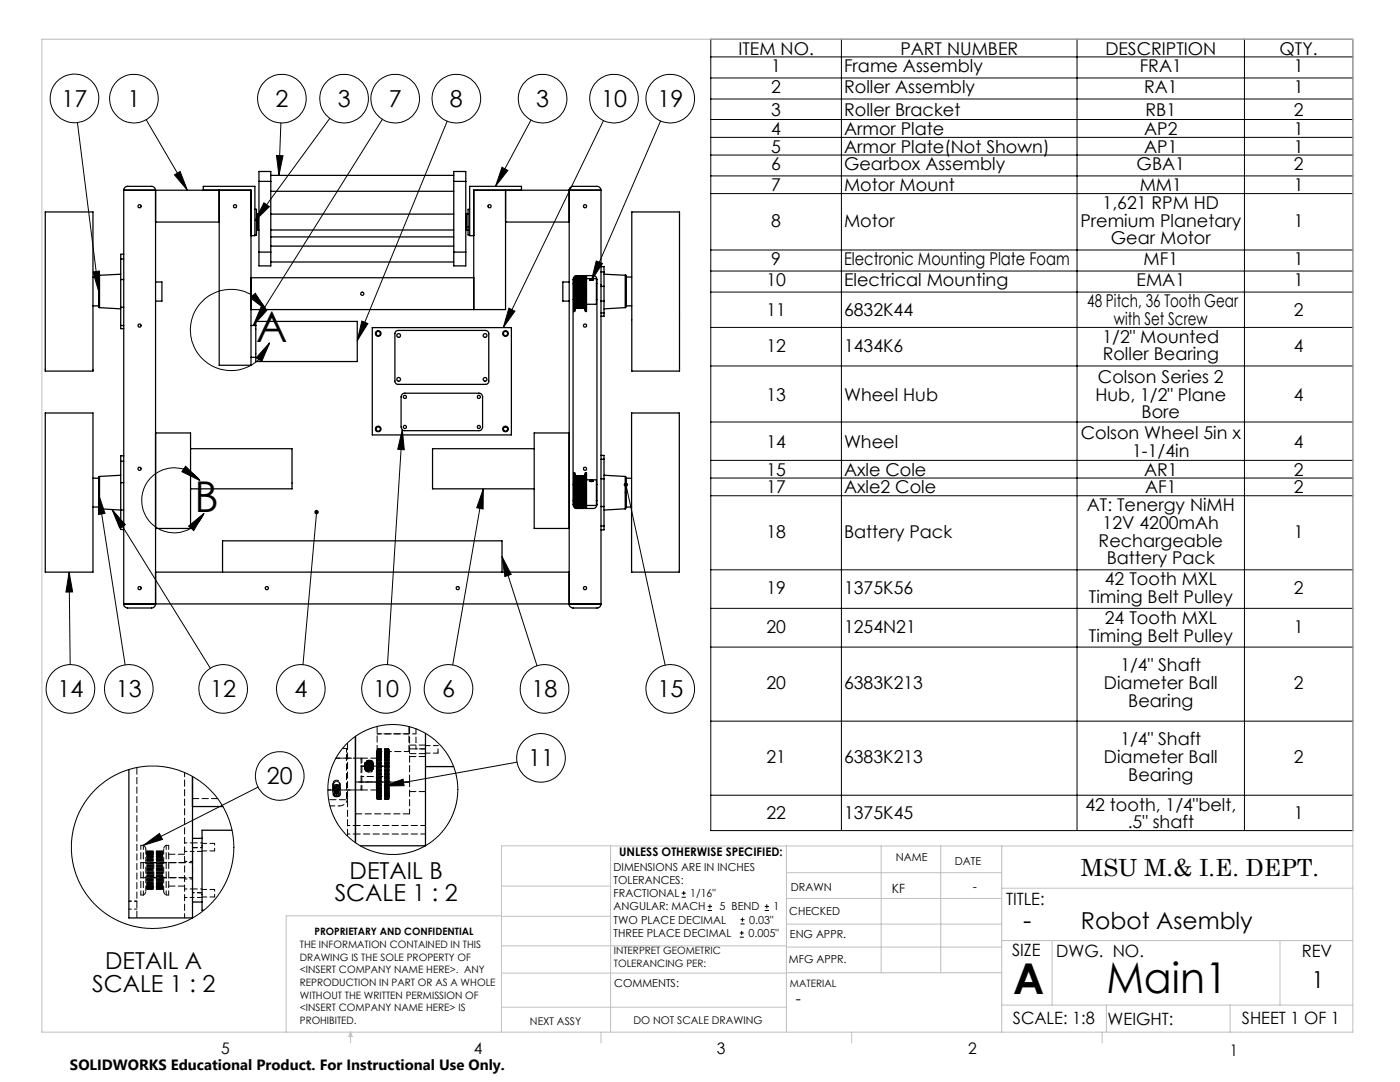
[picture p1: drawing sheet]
<svg xmlns="http://www.w3.org/2000/svg" width="279mm" height="216mm" viewBox="0 0 279 216" stroke-linecap="round" stroke-linejoin="round" font-family="sans-serif">
<g fill="none" stroke="#000" stroke-width=".2">
<path d="M141.9 7.8h128.1v157.9h-128.1zM141.9 15.6h128.1M141.9 19.8h128.1M141.9 11.4h128.1M167.9 7.8v157.9M214.9 7.8v157.9M248.4 7.8v157.9M15.5 24.4l4.2 33.7M29.2 23.9l8.2 14.1M34.8 34.9l1.1-.7 1.5 3.8zM55.2 31l1.3 .1-.8 3.9zM56.1 24.5l-.4 10.5"/>
<path d="M65.8 23.6l-14.9 20.5M76.3 23.8l-25.7 41.1M89.3 24.2l-18 43.8M100.2 33.4l1.2 .6-2.5 3.2zM106 24l-7.1 13.2M120.4 24.1l-20 41.3M131.8 24.1l-13.8 31.9M141.9 23.8h128.1M141.9 27.4h128.1M141.9 30.9h128.1M141.9 35.1h128.1M141.9 38.6h128.1"/>
<path d="M18.6 54.3l1.3-.2-.2 4zM50 59.4l.9-.9 2.3 3.4zM52.7 40.5l1.1 .7-2.9 2.9zM119 52.1l1.2 .5-2.2 3.4zM141.9 49.9h128.1M141.9 54.1h128.1M141.9 58.3h128.1M52.1 61.2l1.1 .7-2.6 3zM53.2 61.9a8.1 8.1 0 0 0-12.7-1.9 8.1 8.1 0 0 0 1.3 12.7 8.1 8.1 0 0 0 12-4.3M53.8 68.4l-1.6 3.7-1.1-.7zM72.2 64.1l1.2 .5-2.1 3.4zM101.6 61.5l1.2 .6-2.4 3.3z"/>
<path d="M141.9 65.3h128.1M141.9 73h128.1M19.7 98.6l5.3 34.1M19.7 98.6l1.3 3.8-1.4 .3zM37 93l2.9 2.9-3.6-1.8zM39.9 95.9a6.5 6.5 0 0 0-9.9-.5 6.5 6.5 0 0 0 1.2 9.9 6.5 6.5 0 0 0 9.5-2.9M80.3 85.7l-3 46.9M80.3 85.7l.4 4-1.3-.1zM96.4 97.5v4.1l-1.3-.3zM96.4 97.5l-6.1 35.2M124.9 96.7l7.9 36M141.9 84.2h128.1"/>
<path d="M141.9 91.9h128.1M141.9 95.4h128.1M141.9 98.9h128.1M13.8 114.2l.2 18.4M13.8 114.2l.7 3.9h-1.3zM22.4 101.7l19.6 31.6M22.4 101.7l2.6 3-1.1 .7zM37.6 105l3.1-2.6-2 3.5zM63.2 102.2l-2.7 30.4M100.2 111.1l7 21.8M100.2 111.1l1.8 3.5-1.2 .4zM141.9 113.7h128.1"/>
<path d="M141.9 121.4h128.1M141.9 129.1h128.1M51.5 157.1l-22.9 11.6M76.7 156.8l3.7-1.3 .2 1.3zM103.2 152.1l-26.5 4.7M141.9 143.9h128.1M141.9 158.7h128.1M28.6 168.7l3.2-2.4 .6 1.2zM136 179h.9M136 178.2h.9M136.5 177.8v.8M141.3 181.7h.8"/>
<path d="M141.3 180.9h.8M141.7 180.4v.9M147.6 187h.8M147.6 186.2h.8M147.8 184.4h.8M147.8 183.5h.8M148 185.7v.9M148.2 183.1v.8M152.6 181.7h.9M152.6 180.9h.9M153 180.4v.9"/>
<circle cx="14.9" cy="19.6" r="4.8"/>
<circle cx="26.7" cy="19.7" r="4.9"/>
<circle cx="56.3" cy="19.7" r="4.9"/>
<circle cx="68.7" cy="19.7" r="4.9"/>
<circle cx="78.9" cy="19.7" r="4.9"/>
<circle cx="91.1" cy="19.7" r="4.9"/>
<circle cx="108.3" cy="19.7" r="4.9"/>
<circle cx="122.5" cy="19.7" r="4.9"/>
<circle cx="133.8" cy="19.7" r="4.9"/>
<circle cx="14.1" cy="137.5" r="4.8"/>
<circle cx="25.7" cy="137.5" r="4.9"/>
<circle cx="44.6" cy="137.5" r="4.9"/>
<circle cx="60" cy="137.5" r="4.9"/>
<circle cx="77" cy="137.5" r="4.9"/>
<circle cx="89.5" cy="137.5" r="4.8"/>
<circle cx="108.7" cy="137.5" r="4.8"/>
<circle cx="133.8" cy="137.5" r="4.9"/>
<circle cx="55.8" cy="154.8" r="4.9"/>
<circle cx="78.4" cy="157.5" r="13"/>
<circle cx="108" cy="151.2" r="4.8"/>
<circle cx="30.5" cy="169.1" r="16.2"/>
</g>
<g fill="none" stroke="#c0c0c0" stroke-width=".2">
<path d="M8.4 7.8h261.6v198.2h-261.6zM100.1 176.8h21.7M121.8 168.8v37.2M157 168.8v37.2M157 179.3h42.9M157 174.1h42.9M175.9 168.8v25.3M187.7 168.8v25.3M199.9 177.2h70.1M199.9 168.8v37.2M270 168.8h-169.9v37.2M100.1 194.2h56.9"/>
<path d="M100.1 188.7h56.9M100.1 182.8h21.7M100.1 182.7h-43v23.3M157 194.1h42.9M157 184.4h42.9M157 189h42.9M199.9 187.7h70.1M210 187.7v12.9M255.4 187.7v12.9M70 206v2.1M70 206l.3 .8h-.7zM100.1 201h56.9"/>
<path d="M119.9 206v2.1M170 206v2.1M199.9 200.6h70.1M220 206v2.1M220.8 200.6v5.4M245.5 200.6v5.4"/>
</g>
<g fill="#000">
<path d="M34.8 34.9l1.1-.7 1.5 3.8zM100.2 33.4l1.2 .6-2.5 3.2zM55.2 31l1.3 .1-.8 3.9zM52.1 61.2l1.1 .7-2.6 3zM72.2 64.1l1.2 .5-2.1 3.4zM101.6 61.5l1.2 .6-2.4 3.3zM119 52.1l1.2 .5-2.2 3.4zM22.4 101.7l2.6 3-1.1 .7zM124.6 96.4a.44 .44 0 0 0 .1 .7 .44 .44 0 0 0 .6-.3 .44 .44 0 0 0-.5-.5l.1 .4-.1-.4zM100.2 111.1l1.8 3.5-1.2 .4zM96.4 97.5v4.1l-1.3-.3zM80.3 85.7l.4 4-1.3-.1zM13.8 114.2l.7 3.9h-1.3zM19.7 98.6l1.3 3.8-1.4 .3zM18.6 54.3l1.3-.2-.2 4zM62.9 101.9a.45 .45 0 0 0 .1 .7 .45 .45 0 0 0 .6-.3 .45 .45 0 0 0-.4-.6v.5v-.5zM52.7 40.5l1.1 .7-2.9 2.9zM28.6 168.7l3.2-2.4 .6 1.2zM76.7 156.8l3.7-1.3 .2 1.3z"/>
<path d="M50 59.4l.9-.9 2.3 3.4zM53.8 68.4l-1.6 3.7-1.1-.7zM37 93l2.9 2.9-3.6-1.8zM37.6 105l3.1-2.6-2 3.5z"/>
</g>
<g fill="none" stroke="#000" stroke-width=".25">
<path d="M24.7 38a.77 .77 0 0 1 .8-.8h4.7a.85 .85 0 0 1 .8 .8v82.5a.85 .85 0 0 1-.8 .8h-4.7a.78 .78 0 0 1-.8-.8M24.7 38h25.4v34.9h-6.4v-34.9M24.7 38v82.5M40.6 38v-.8h10.3v9.8h-.8M51.7 36.2v-2h2.3v2M51.7 36.2h2.3M51.7 36.2v14.1M54 35h36.6M54 38.2h36.6M54 36.2v14.1M90.6 36.2v-2h2.4v2M90.6 36.2h2.4"/>
<path d="M90.6 36.2v14.1M93 36.2v14.1M100.9 38v23.8h-50.8M104.1 38v-.8h-10.4v9.8h.8M119.9 38a.85 .85 0 0 0-.8-.8h-4.7a.77 .77 0 0 0-.8 .8v82.5a.78 .78 0 0 0 .8 .8h4.7a.78 .78 0 0 0 .8-.8M119.9 38v19.1M119.9 38h-25.4v23.8M9 42.3h9.6v31.7h-9.6zM18.6 55.3h1.1v5.7h-1.1M19.7 56.6h.1M19.7 59.8h.1M19.9 54.9l-.2 .1v6.3l.2 .1"/>
<path d="M19.9 54.9v6.5M24.1 55.8v5.5M24.1 54.7l-4.2 .2M24.1 55.8h.6M24.1 51.7h.6M24.1 51.7v4.1M24.7 50.7h-.6v1M31 56.3h1.3v3.8h-1.3M31 44.3h12.7M50.1 55.4h44.4M50.9 41.8h.3v5.1h-.3M51.2 42.7h.5"/>
<path d="M51.2 45.9h.5M51.5 42.8v3.1M51.5 42.7v3.2M51.7 50.3v2.8h2.3v-2.8M51.7 50.3h2.3M54 42.7h36.6M54 45.9h36.6M54 49.1h36.6M54 52.3h36.6M54 47.3h36.6M90.6 50.3v2.8h2.4v-2.8M90.6 50.3h2.4"/>
<path d="M93 42.7h.4M93 45.9h.4M93.1 42.8v3.1M93.1 42.7v3.2M93.7 41.8h-.3v5.1h.3M100.9 44.3h12.7M113.6 56.3h-1.3v3.8h1.3M114.4 56.6h.1M114.4 59.8h.1M114.5 55.4v6.8h.2M114.7 55.2v7M114.8 55.1v6.7l-.1 .4"/>
<path d="M114.8 57.9h1.9M114.8 58.1h1.9M114.8 58.4h1.9M114.8 58.6h1.9M114.8 57.4h1.9M114.8 57.6h1.9M114.8 58.3h1.9M114.8 57.8h1.9M114.8 58.9h1.9M114.8 59.1h1.9M114.8 58.8h1.9M114.8 56.9h1.9"/>
<path d="M114.8 57.1h1.9M114.8 57.2h1.9M114.8 59.2h1.9M114.8 59.4h1.9M114.8 59.5h1.9M114.8 56.4h1.9M114.8 56.6h1.9M114.8 56.8h1.9M114.8 59.7h1.9M114.8 59.8h1.9M114.8 60h1.9M114.8 56.1h1.9"/>
<path d="M114.8 56.2h1.9M114.8 56.3h1.9M114.8 56h1.9M114.8 55.7h1.9M114.8 55.8h1.9M114.8 55.6h1.9M114.8 55.5h1.9M114.8 55.4h1.9M114.8 55.2h1.9M114.8 55.1h1.9M115 55h3.4a.73 .73 0 0 1 .7 .8v44.9a.73 .73 0 0 1-.7 .8h-3.2a.78 .78 0 0 1-.8-.8v-44.9a.78 .78 0 0 1 .8-.8M116.7 55v6.8l.2 .4"/>
<path d="M116.9 55v7.2M117.1 55v7.2h-.2M117.1 55.6h1.9v5.1h-1.9M117.7 55.7h.7a.37 .37 0 0 1-.4 .3 .37 .37 0 0 1-.3-.3zM117.7 55.8h.1M117.8 55.7h.5a.31 .31 0 0 1-.3 .2 .31 .31 0 0 1-.2-.2zM117.8 55.7l-.1 .1M118 55.7l.2 .1-.2 .1M118 55.7l-.1 .1 .1 .1M118 55.7v.2M118.3 55.7l.1 .1M119 56.6h.1"/>
<path d="M119 59.8h.1M119.9 57.1v3M119.9 53.2h.6v1.1M119.9 57.1h.6M119.9 54.3h.6M120.5 57.1v3M120.5 54.7l4.3 .2M120.5 54.3v2.8M124.8 54.9l.1 .1v6.3l-.1 .1M124.8 54.9h.1M124.8 54.9v6.5M124.9 56.6h.1"/>
<path d="M124.9 59.8h.1M126.1 42.3h9.5v31.7h-9.5zM126.1 55.3h-1.2v5.7h1.2M19.9 61.4l4.2 .2M24.1 64.9v.7h.6M24.1 61.3h.6M24.1 61.3v3.6M24.1 64.9h.6M50.1 64.9h.9M50.1 71.3h.9M51 64.9v-.8h20.3v8h-20.3v-.8M51 64.9v6.4"/>
<path d="M74.3 65.4h27.8v21.4h-27.8zM78.9 66.2l.5-.3h17.5a.66 .66 0 0 1 .6 .7v9.5a.6 .6 0 0 1-.6 .6h-17.5a.6 .6 0 0 1-.6-.6v-9.6zM80.2 78.8l.4-.3h15a.72 .72 0 0 1 .7 .7v6a.72 .72 0 0 1-.7 .7h-14.8a.78 .78 0 0 1-.8-.7v-6zM114.8 60.7h1.9M114.8 61.5h1.9M114.8 60.1h1.9M114.8 61h1.9M114.8 60.2h1.9M114.8 60.4h1.9M114.8 60.6h1.9M114.8 60.9h1.9M114.8 61.2h1.9"/>
<path d="M114.8 61.3h1.9M114.8 61.4h1.9M119.9 60.1h.6M119.9 60.1v60.4M119.9 62.4h.6M120.5 62.4v.7h-.6M120.5 60.1v2.3M124.8 61.4l-4.3 .2M9 82.4h9.6v31.8h-9.6zM18.6 95.4h1.1v5.8h-1.1M19.7 96.7h.1M19.7 99.9h.1"/>
<path d="M19.9 95.1h-.2v6.4h.2M19.9 95.1v6.4M24.1 96.3v5.5M24.1 94.8l-4.2 .3M24.1 96.3h.6M24.1 92v4.3M24.1 92h.6M24.7 90.9h-.6v1.1M31 86.4h7v19h-7M38 89.5h20.3v8h-20.3M106.6 89.5h-20.3v8h20.3M113.6 86.4h-7v19h7"/>
<path d="M114.4 96.7h.1M114.4 99.9h.1M114.7 94.3l.1 .4v6.7h1.9M114.7 94.3h-.2v6.8M114.7 94.3v7M114.8 94.9h1.9M114.8 98h1.9M114.8 98.2h1.9M114.8 98.5h1.9M114.8 98.7h1.9M114.8 97.5h1.9M114.8 97.7h1.9"/>
<path d="M114.8 98.3h1.9M114.8 98.4h1.9M114.8 99h1.9M114.8 99.2h1.9M114.8 97.8h1.9M114.8 98.9h1.9M114.8 97h1.9M114.8 97.2h1.9M114.8 97.3h1.9M114.8 99.4h1.9M114.8 99.5h1.9M114.8 99.7h1.9"/>
<path d="M114.8 96.6h1.9M114.8 96.8h1.9M114.8 96.9h1.9M114.8 99.8h1.9M114.8 99.9h1.9M114.8 96.2h1.9M114.8 96.3h1.9M114.8 96.5h1.9M114.8 96.1h1.9M114.8 95.8h1.9M114.8 96h1.9M114.8 95.6h1.9"/>
<path d="M114.8 95.5h1.9M114.8 95.4h1.9M114.8 95.2h1.9M114.8 95.1h1.9M114.8 95h1.9M116.9 94.3l-.2 .4v6.8M116.9 94.3v7.2M116.9 94.3h.2v7.2M117.1 95.7h1.9v5.2h-1.9M117.7 95.9l.2-.1a.28 .28 0 0 1 .3 0 .28 .28 0 0 1 .2 .2l-.4 .1zM117.8 95.9a.27 .27 0 0 1 .3-.1 .27 .27 0 0 1 .2 .2h-.5zM117.8 95.9l-.1 .1"/>
<path d="M118 95.8l.2 .1-.2 .1M118 95.8l-.1 .1 .1 .1M118 95.8v.2M118.3 95.9l.1 .1M119 96.7h.1M119 99.9h.1M119.9 90.9h.6v.8M119.9 95.5h.6M119.9 91.7h.6M120.5 95.5v5.6M120.5 94.8l4.3 .3M120.5 91.7v3.8"/>
<path d="M124.8 95.1h.1v6.4h-.1M124.8 95.1v6.4M124.9 96.7h.1M124.9 99.9h.1M126 82.4h9.6v31.8h-9.6zM126 95.4h-1.1v5.8h1.1M19.9 101.5l4.2 .3M24.1 105.1v.6h.6M24.1 101.8v3.3M24.1 101.8h.6M24.1 105.1h.6M31 114.2h82.6"/>
<path d="M44.4 114.2v-6.3h55.8v6.3M114.8 100.9h1.9M114.8 100.1h1.9M114.8 100.2h1.9M114.8 100.4h1.9M114.8 100.5h1.9M114.8 100.6h1.9M114.8 100.8h1.9M114.8 101.1h1.9M114.8 101.3h1.9M119.9 101.1h.6M119.9 105h.6"/>
<path d="M120.5 105v.7h-.6M120.5 101.1v3.9M124.8 101.5l-4.3 .3M24.7 120.5h95.2M25.7 153.6v29.6h12.7v-28.3M70.9 146.9v21.2M84.9 153h5.6M84.9 146.3v22.5h-13M38.4 180h1.9M38.4 167.3h1.9M38.4 160.9h6.1M40.3 180v1.6h.3"/>
<path d="M40.3 167.3v12.7M46.3 165.7h-6v1.6"/>
<circle cx="27.8" cy="41.1" r=".32"/>
<circle cx="46.9" cy="41.2" r=".32"/>
<circle cx="72.3" cy="58.6" r=".32"/>
<circle cx="97.7" cy="41.2" r=".32"/>
<circle cx="116.8" cy="41.1" r=".32"/>
<circle cx="27.8" cy="65" r=".32"/>
<circle cx="75.5" cy="66.6" r=".56"/>
<circle cx="75.5" cy="66.5" r=".43"/>
<circle cx="79.6" cy="66.9" r=".37"/>
<circle cx="79.6" cy="75.7" r=".37"/>
<circle cx="80.8" cy="79.2" r=".32"/>
<circle cx="95.6" cy="79.2" r=".31"/>
<circle cx="96.8" cy="66.9" r=".37"/>
<circle cx="96.8" cy="75.7" r=".37"/>
<circle cx="100.9" cy="66.6" r=".56"/>
<circle cx="100.9" cy="66.5" r=".43"/>
<circle cx="116.7" cy="65" r=".32"/>
<circle cx="27.8" cy="93.5" r=".32"/>
<circle cx="75.5" cy="85.6" r=".56"/>
<circle cx="75.5" cy="85.6" r=".43"/>
<circle cx="80.8" cy="85.2" r=".32"/>
<circle cx="95.6" cy="85.2" r=".32"/>
<circle cx="100.9" cy="85.6" r=".56"/>
<circle cx="100.9" cy="85.6" r=".43"/>
<circle cx="116.7" cy="93.5" r=".32"/>
<circle cx="27.8" cy="117.3" r=".32"/>
<circle cx="53.3" cy="117.4" r=".32"/>
<circle cx="91.4" cy="117.4" r=".32"/>
<circle cx="116.8" cy="117.3" r=".32"/>
</g>
<g fill="none" stroke="#000" stroke-width=".2" stroke-dasharray="1.3 .6" stroke-dashoffset=".4">
<path d="M66.4 156.5v.9M66.6 156.4a.54 .54 0 0 1 .7-.4 .54 .54 0 0 1 .3 .8l-.2 .1M67.9 157.4v-.9M69.2 149.3h-.8M72.1 157.6v-6.2M73.2 153v-.8M73.4 152.7v-.7M73.9 152.7v-.7M74.1 153v-.8M74.2 153.1l-.7-.1M75.2 154.5h2.4M75.2 153.9h2.4"/>
<path d="M75.2 154.7h2.4M75.2 155.2h2.4M75.2 153.7h2.4M75.2 153.2h2.4M75.2 155.5h2.4M75.2 156h2.4M75.2 152.9h2.4M75.2 156.2h2.4M75.2 154.6h2.4M75.2 155.4h2.4M75.2 152.2h2.4M75.2 153.1h2.4"/>
<path d="M75.2 156.9h2.4M75.2 156.1h2.4M75.2 152.4h2.4M75.2 156.7h2.4M75.2 151.6h2.4M75.2 156.8h2.4M75.2 157.5h2.4M75.2 151.7h2.4M75.2 151.8h2.4M75.2 157.3h2.4M75.2 157.4h2.4M75.2 151h2.4"/>
<path d="M75.2 151.2h2.4M75.2 158h2.4M75.2 157.9h2.4M75.2 150.6h2.4M75.2 150.7h2.4M75.2 158.5h2.4M75.2 158.3h2.4M75.2 158.4h2.4M75.2 150.3h2.4M75.2 150.4h2.4M75.2 158.7h2.4M75.2 150.1h2.4"/>
<path d="M75.2 158.9h2.4M75.2 158.8h2.4M75.2 150h2.4M75.2 150.2h2.4M75.2 158.6h2.4M75.2 150.5h2.4M75.2 158.2h2.4M75.2 150.9h2.4M75.2 157.7h2.4M75.2 151.4h2.4M75.2 151.5h2.4M75.2 157.1h2.4"/>
<path d="M75.2 157.2h2.4M75.2 152h2.4M75.2 152.1h2.4M75.2 156.5h2.4M75.2 152.8h2.4M75.2 152.7h2.4M75.2 155.8h2.4M75.2 153.5h2.4M75.2 153.4h2.4M75.2 155.1h2.4M75.2 154.3h2.4M75.2 155h2.4"/>
<path d="M75.2 154.2h2.4M75.2 154.4h2.4M77.6 154.5h-2.4M77.6 153.8h-2.4M77.6 155.3h-2.4M77.6 153h-2.4M77.6 156.1h-2.4M77.6 152.3h-2.4M77.6 156.7h-2.4M77.6 151.7h-2.4M77.6 157.4h-2.4M77.6 151.1h-2.4"/>
<path d="M77.6 157.9h-2.4M77.6 150.7h-2.4M77.6 158.3h-2.4M77.6 150.3h-2.4M77.6 158.6h-2.4M77.6 150.1h-2.4M77.6 158.8h-2.4M77.6 150h-2.4M77.6 158.9h-2.4M77.6 150.6h-2.4M77.6 158.2h-2.4M77.6 151h-2.4"/>
<path d="M77.6 157.8h-2.4M77.6 151.5h-2.4M77.6 157.2h-2.4M77.6 152.2h-2.4M77.6 156.6h-2.4M77.6 152.9h-2.4M77.6 155.9h-2.4M77.6 153.6h-2.4M77.6 155.1h-2.4M77.6 154.4h-2.4M77.6 153.2h-2.4M77.6 157.3h-2.4"/>
<path d="M77.6 158.5h-2.4M77.6 157.7h-2.4M77.6 157.1h-2.4M77.6 156.5h-2.4M81.7 156h-4.2M28.1 168.7v9.9M28.6 168.7v9.9M33.2 168.7v9.9M33.7 168.7v9.9M36.8 183.2v-29.1"/>
</g>
<g fill="none" stroke="#000" stroke-width=".2" stroke-dasharray="1.3 .6" stroke-dashoffset=".3">
<path d="M69.4 159.2a1.59 1.59 0 0 1-1.6 1.6M72.2 151.3v6.3M72.8 153.1a.93 .93 0 0 0 .8 .7 .93 .93 0 0 0 .9-.6 .96 .96 0 0 0-1.7 0M73.4 152.9l-.6-.4M73.5 153.9a.59 .59 0 0 1-.6-.7 .59 .59 0 0 1 .6-.5h.7M73.5 152.7l.6-.1M73.5 153l-.7 .2M73.6 153l.6-.2M74 151.8a.68 .68 0 0 0-.9 .1 .68 .68 0 0 0 .1 .9l.4 .2M74.1 153.7l-.6 .2M75.3 150h6.3M75.3 146.4h6.3"/>
<path d="M84.9 150.3h2.5M87.4 148.8h-2.5M29.1 169.5v8.3M32.7 169.5v8.3M40.3 179h2.5M40.3 169.8h2.5M42.8 177.5h-2.5M42.8 168.3h-2.5M70.9 166.4h14M81.7 162.4v-6.4M84.9 164.7h-14"/>
</g>
<g fill="none" stroke="#000" stroke-width=".2" stroke-dasharray="1.3 .6" stroke-dashoffset="-.2">
<path d="M65.6 159.6h3.6M69.2 150.3v9.3M73.9 152.9a.52 .52 0 0 0 .6-.6 .52 .52 0 0 0-.7-.4 .54 .54 0 0 0-.8 .3 .54 .54 0 0 0 .5 .7M29.1 173.3h3.6M29.1 173.7h3.6M29.1 173.8h3.6M29.1 173.2h3.6M29.1 174.1h3.6M29.1 174.3h3.6M29.1 174.6h3.6M29.1 172.3h3.6M29.1 172.7h3.6"/>
<path d="M29.1 172.9h3.6M29.1 174.7h3.6M29.1 175h3.6M29.1 175.2h3.6M29.1 175.6h3.6M29.1 171.5h3.6M29.1 171.8h3.6M29.1 172h3.6M29.1 175.8h3.6M29.1 176.1h3.6M29.1 175.5h3.6M29.1 176.3h3.6"/>
<path d="M29.1 171.3h3.6M29.1 170.7h3.6M29.1 171h3.6M29.1 176.4h3.6M29.1 176.2h3.6M29.1 176.7h3.6M29.1 176.9h3.6M29.1 170.9h3.6M29.1 170.2h3.6M29.1 170.4h3.6M29.1 176.8h3.6M29.1 170.3h3.6"/>
<path d="M29.1 177.2h3.6M29.1 177.3h3.6M29.1 170h3.6M29.1 169.9h3.6M29.1 177.1h3.6M29.1 177h3.6M29.1 177.4h3.6M29.1 169.8h3.6M29.1 170.1h3.6M29.1 170.6h3.6M29.1 176.6h3.6M29.1 170.5h3.6"/>
<path d="M29.1 176.5h3.6M29.1 171.1h3.6M29.1 176h3.6M29.1 171.2h3.6M29.1 175.7h3.6M29.1 171.7h3.6M29.1 174.9h3.6M29.1 172.6h3.6M29.1 174.4h3.6M29.1 173.1h3.6M29.1 173.5h3.6M29.1 173h3.6"/>
<path d="M29.1 173.6h3.6M29.1 174h3.6"/>
</g>
<path d="M66.6 157.6a.53 .53 0 0 1 .6-.6 .53 .53 0 0 1 .4 .8l-.7 .1-.3-.3M69.4 148.2v18.6M72.2 156h5.3M77.5 152.9h-5.3M81.7 156v-11M38.4 178.1v-9M27.3 183.2v-30.1" fill="none" stroke="#000" stroke-width=".2" stroke-dasharray="1.3 .6" stroke-dashoffset="-.1"/>
<g fill="none" stroke="#000" stroke-width=".2" stroke-dasharray="1.3 .6" stroke-dashoffset=".8">
<path d="M69.4 157.6h1.5M70.9 151.3h-1.5M72.8 153.5a1.04 1.04 0 0 0 1.4 .4M73.1 152.7a.66 .66 0 0 0 .5 .5 .66 .66 0 0 0 .7-.4M27.3 179.8h-1.6M36.8 179.1h1.6M36.8 169.9h1.6M36.8 175.4h1.6M38.4 177.4h-1.6M38.4 168.2h-1.6M38.4 171.9h-1.6M42.8 179v-1.5"/>
<path d="M42.8 169.8v-1.5M69.4 166.4h1.5M70.9 164.7h-1.5M27.3 181.4h-1.6"/>
</g>
<path d="M66.6 158.5a.54 .54 0 0 0 .6 .4 .54 .54 0 0 0 .5-.4l-.5-.2-.6 .2M72.2 157.6h2.9M73.1 153a.66 .66 0 0 0 .5 .5 .66 .66 0 0 0 .7-.4 .59 .59 0 0 0-.8-.3 .59 .59 0 0 0-.3 .8l.5 .2 .5-.2M74 152.9a.34 .34 0 0 0 .3-.3 .34 .34 0 0 0-.2-.4 .56 .56 0 0 0-.8 .1 .56 .56 0 0 0 .1 .8h.6a.34 .34 0 0 0 .3-.2 .34 .34 0 0 0-.2-.4 .56 .56 0 0 0-.8 .1 .56 .56 0 0 0 .1 .8h.6a.34 .34 0 0 0 .3-.2 .34 .34 0 0 0-.2-.4 .56 .56 0 0 0-.8 0 .56 .56 0 0 0 .1 .9h.6l.3-.4M75.1 151.3h-2.9M28.1 175.1h8.7M30.7 175.1v-3M36.8 172.1h-8.7" fill="none" stroke="#000" stroke-width=".2" stroke-dasharray="1.3 .6" stroke-dashoffset=".1"/>
<g fill="none" stroke="#000" stroke-width=".2" stroke-dasharray="1.3 .6">
<path d="M43.5 159.3h-5.1M66.7 157l-.3 .3M66.7 158.8h.1M66.8 156.9l-.1 .1M66.8 158.3v-.2M66.8 158.3v.4M66.8 158.5l.4-.1M66.8 158.1l.4-.2M66.8 157.3v.3M66.8 157.6l.4 .2M66.8 157v.3M66.8 157.3l.4 .2"/>
<path d="M67 156.9l-.4-.5M67.2 158.4v.4M67.2 158.4l-.4-.1M67.2 158.8l-.4-.1M67.2 157.9v.5M67.2 158.4l.3 .1M67.2 157.9l.3 .2M67.2 157.1l-.4 .2M67.2 157.8l.3-.2M67.2 156.8v.3M67.2 157.5v.3M67.2 157.5l.3-.2"/>
<path d="M67.2 156.8l-.4 .2M67.5 158.3l-.3 .1M67.5 158.7l-.3 .1M67.5 158.1v.2M67.5 158.3v.4M67.5 157.6v-.3M67.5 157.3l-.3-.2M67.5 157v.3M67.5 157l-.3-.2M67.6 158.8h.1M67.7 157l-.1-.1M72.1 151.4v-.1"/>
<path d="M72.1 151.3h-5.1M72.1 157.5l.1 .1M72.1 156.2l.1-.2M72.2 151.3l-.1 .1M72.2 152.9l-.1-.2M72.8 153.3v.2M72.8 153.1h.1M72.8 152.8h.1M72.8 152.5v.1M72.8 153.5l.2 .3M72.8 152.5l.3 .3M72.8 152.5l.5 .4"/>
<path d="M72.8 153.2v.1M73.1 153.2h.1M73.1 152.9v.1M73.1 152.7h.1M73.1 152.4l.3 .5M73.2 152.2l.2-.2M73.3 153.1v-.3M73.3 153.1l-.1-.1M73.4 153.2l-.1-.1M73.4 152.5l-.2-.3M73.4 153.2v-.5M73.4 152h.5"/>
<path d="M73.5 152.9h.5M73.7 153l-.6-.2M73.7 153.2l-.4-.1M73.7 153.2h-.3M73.9 152.9l-.2 .1M73.9 153.2v-.5M73.9 152.5h-.5M73.9 153.2h-.2M73.9 152l.2 .2M73.9 152.9h.1M74 152.8l.1 .2M74 152.8v.3"/>
<path d="M74 153.1l-.1 .1M74 153.1l-.3 .1M74 152.9l.3-.3M74 152.9l.3 .4M74.1 152.6l.2-.4M74.1 152.6l.2-.3M74.1 152.2l-.2 .3M74.1 153l-.1 .1M74.1 154l.1-.1M74.2 152.9l.1-.1M74.2 152.7l.3 .5M74.2 153.6l.1-.3"/>
<path d="M74.2 153.9v-.3M74.3 153.3l-.1-.2M74.3 152.2l-.3-.4M74.3 153.3l-.2 .4M74.3 153.1h.1M74.5 152.5v-.1M74.5 152.8v-.1M74.5 153h.1M74.5 153.2l-.5-.3M74.5 152.4h.1M74.5 152.7h.1M74.5 153v-.1"/>
<path d="M74.5 153.2h.1M75.1 156.1v1.5v-6.3v4.8M75.1 157.6l.1 .1M75.2 154l.1 .1M75.2 154.3v-.3M75.2 154.9h.1M75.2 155.2v-.3M75.2 154.5v-.2M75.2 154.9v-.2M75.2 153.2h.1M75.2 153.5v-.3M75.2 155.7l.1 .1"/>
<path d="M75.2 156v-.3M75.2 153.7v-.2M75.2 155.7v-.2M75.2 152.4h.1M75.2 152.7v-.3M75.2 152.9v-.2M75.2 157.7h.1M75.2 156.5l.1 .1M75.2 156.8v-.3M75.2 156.5v-.3M75.2 154.5h.1M75.2 154.7v-.1"/>
<path d="M75.2 154.6v-.1M75.2 153.9h.1M75.2 156.7v.1M75.2 153.8v-.1M75.2 153.9v-.1M75.2 155.3v-.1M75.2 155.5v-.1M75.2 155.4v-.1M75.2 151.6h.1M75.2 151.9v-.3M75.2 152.2v-.3M75.2 153.1h.1"/>
<path d="M75.2 153v-.1M75.2 153.1v-.1M75.2 156.1v-.1M75.2 157.3l.1 .1M75.2 157.3v-.4M75.2 156.2v-.1M75.2 156.1h.1M75.2 157.5v-.2M75.2 151.6v.2M75.2 157.3v.2M75.2 152.3v-.1M75.2 151.6v-.4"/>
<path d="M75.2 156.8v-.1M75.2 156.9v-.1M75.2 151l.1-.1M75.2 151.2v-.2M75.2 157.9l.1 .1M75.2 157.9v-.4M75.2 151v.2M75.2 158.1v-.2M75.2 157.9v.2M75.2 151v-.4M75.2 150.4h.1M75.2 150.6v-.2"/>
<path d="M75.2 158.5l.1 .1M75.2 158.5v-.2M75.2 150.4v.3M75.2 158.6v-.1M75.2 158.3v.3M75.2 150.3v-.2M75.2 150l.1-.1M75.2 150.1v-.1M75.2 158.9l.1 .1M75.2 158.9v-.1M75.2 150v.3M75.2 159v-.1"/>
<path d="M75.2 158.7v.3M75.2 149.9v-.1M75.2 149.7l.1-.1M75.2 159.2l.1 .1M75.2 159.2h.1M75.2 159.4l.1 .1M75.2 159.4v-.2M75.2 158.5h.1M75.2 150.8v.1M75.2 150.4l.1-.1M75.2 158.3h.1M75.2 151.3v.1"/>
<path d="M75.2 157.3h.1M75.2 156.5h.1M75.2 152.4l.1-.1M75.2 155.7h.1M75.2 153.2l.1-.1M75.2 154h.1M75.2 151.2l-.1 .1M75.3 150v-5.1M75.3 154.1v.2M75.3 154.3h-.1M75.3 154.9v.3M75.3 155.2h-.1"/>
<path d="M75.3 153.2v.2M75.3 153.4l-.1 .1M75.3 155.8v.2M75.3 156h-.1M75.3 152.4v.2M75.3 152.6l-.1 .1M75.3 156.6v.2M75.3 156.8h-.1M75.3 151.6v.2M75.3 151.8l-.1 .1M75.3 157.4v.1M75.3 157.5h-.1"/>
<path d="M75.3 151.1l-.1 .1M75.3 150.9v.2M75.3 158v.2M75.3 158.2l-.1-.1M75.3 150.5l-.1 .1M75.3 150.4v.1M75.3 158.6v.1M75.3 158.7l-.1-.1M75.3 150l-.1 .1M75.3 149.9v.1M75.3 159v.1M75.3 159.1l-.1-.1"/>
<path d="M75.3 149.7l-.1 .1M75.3 149.6v.1M75.3 159.3v.1M75.3 159.4l-.1-.1M75.3 149.5h.1M75.3 159.5h.1M75.3 159.5l-.1-.1M75.3 149.5v-.1M75.3 159.5v-.1M75.3 159.2l-.1-.1M75.3 158.9l-.1-.1M75.3 150.2l-.1 .1"/>
<path d="M75.3 158.4l-.1-.1M75.3 150.7l-.1 .1M75.3 151.4h-.1M75.3 157.8l-.1-.1M75.3 152.1h-.1M75.3 157.1l-.1-.1M75.3 152.9h-.1M75.3 156.3h-.1M75.3 153.1v-.2M75.3 155.5l-.1-.1M75.3 153.8l-.1-.1M75.3 154.6h-.1"/>
<path d="M75.3 153.9v-.1M77.5 152.9v3.1M77.5 156l.1 .2M77.5 154.3v-.2M77.5 154.1l.1-.1M77.5 155.2v-.3M77.5 154.9h.1M77.5 153.4v-.2M77.5 153.2h.1M77.5 156v-.2M77.5 155.8l.1-.1M77.5 152.6v-.2"/>
<path d="M77.5 152.4h.1M77.5 156.8v-.2M77.5 156.6l.1-.1M77.5 151.8v-.2M77.5 151.6h.1M77.5 157.4l.1-.1M77.5 157.5v-.1M77.5 151.1v-.2M77.5 150.9l.1 .1M77.5 158l.1-.1M77.5 158.2v-.2M77.5 150.5v-.1"/>
<path d="M77.5 150.4h.1M77.5 158.6l.1-.1M77.5 158.7v-.1M77.5 150v-.1M77.5 149.9l.1 .1M77.5 159l.1-.1M77.5 159.1v-.1M77.5 149.7v-.1M77.5 149.6l.1 .1M77.5 159.3l.1-.1M77.5 159.4v-.1M77.5 149.5h.1"/>
<path d="M77.5 149.5l.1 .1M77.5 159.5l.1-.1M77.5 159.5h.1M77.5 149.4v.1M77.5 159.4v.1M77.5 149.5v.1M77.5 159.2v.1M77.5 149.8v.1M77.5 158.9v.1M77.5 158.5h.1M77.5 150.2v.1M77.5 150.3l.1 .1"/>
<path d="M77.5 158.4v.1M77.5 150.7v.2M77.5 157.8v.2M77.5 157.3h.1M77.5 151.4v.2M77.5 157.1v.2M77.5 156.5h.1M77.5 152.1v.2M77.5 152.3l.1 .1M77.5 155.7h.1M77.5 156.3v.2M77.5 152.9v.2"/>
<path d="M77.5 153.1l.1 .1M77.5 155.5v.2M77.5 153.8v.2M77.5 154h.1M77.5 154.6v.3M77.6 154.3h-.1M77.6 154v.3M77.6 155.2h-.1M77.6 154.9v.3M77.6 154.5v-.2M77.6 154.9v-.2M77.6 153.5l-.1-.1"/>
<path d="M77.6 153.2v.3M77.6 156h-.1M77.6 155.7v.3M77.6 153.7v-.2M77.6 155.7v-.2M77.6 152.7l-.1-.1M77.6 152.4v.3M77.6 152.9v-.2M77.6 156.8h-.1M77.6 156.5v.3M77.6 152.4h.1M77.6 156.5v-.3"/>
<path d="M77.6 154.5h.1M77.6 154.6v.1M77.6 154.6v-.1M77.6 153.9h.1M77.6 156.7v.1M77.6 153.7v.1M77.6 153.9v-.1M77.6 155.2v.1M77.6 155.4v.1M77.6 155.4v-.1M77.6 151.9l-.1-.1M77.6 151.6v.3"/>
<path d="M77.6 152.2v-.3M77.6 153.1v.1M77.6 152.9v.1M77.6 153.1v-.1M77.6 157.3v-.4M77.6 156.1v.1M77.6 156.1h.1M77.6 157.5h-.1M77.6 157.3v.2M77.6 151.6v.2M77.6 152.2v.1M77.6 151.2l-.1-.1"/>
<path d="M77.6 151.6v-.4M77.6 156.8v-.1M77.6 156.8v.1M77.6 151v.2M77.6 157.9v-.4M77.6 158.1l-.1 .1M77.6 157.9v.2M77.6 151.6h.1M77.6 150.6l-.1-.1M77.6 151v-.4M77.6 150.4v.2M77.6 158.5v-.2"/>
<path d="M77.6 150.4v.3M77.6 158.6l-.1 .1M77.6 158.5v.1M77.6 158.3v.3M77.6 150.1l-.1-.1M77.6 150.3v-.2M77.6 153v-.3M77.6 150v.1M77.6 158.9v-.1M77.6 150v.3M77.6 159l-.1 .1M77.6 158.9v.1"/>
<path d="M77.6 158.7v.3M77.6 149.8l-.1-.1M77.6 149.9v-.1M77.6 159.2h.1M77.6 159.3l-.1 .1M77.6 149.6l-.1-.1M77.6 149.9v-.3M77.6 159.4l-.1 .1M77.6 149.5l-.1-.1M77.6 149.6v-.1M77.6 159.1l-.1 .1M77.6 149.9l-.1-.1"/>
<path d="M77.6 158.8l-.1 .1M77.6 150.3l-.1-.1M77.6 150.8v.1M77.6 158.3l-.1 .1M77.6 150.8l-.1-.1M77.6 151.3v.1M77.6 157.3v-.1M77.6 151.4h-.1M77.6 157.7l-.1 .1M77.6 156.9v.1M77.6 152.1h-.1M77.6 157l-.1 .1"/>
<path d="M77.6 152.9h-.1M77.6 152.2v-.1M77.6 156.3h-.1M77.6 155.4l-.1 .1M77.6 153.7l-.1 .1M77.6 154.6h-.1M77.6 152.7l-.1 .2M81.6 150v-5M81.7 156h-10.8M81.7 150.4h3.2M81.7 149.4h3.2M81.7 157.9h3.2"/>
<path d="M84.9 148.7h-3.2M84.9 151h-3.2M87.4 150.3v-.2M28.1 178.6h.5M28.6 168.7h-.5M33.2 178.6h.5M33.7 168.7h-.5M33.7 176.8h3.1M36.8 170.5h-3.1M81.7 162.4h-10.8"/>
</g>
<g fill="none" stroke="#000" stroke-width=".2" stroke-dasharray="1.3 .6" stroke-dashoffset=".5">
<path d="M66.4 157.3a.81 .81 0 0 0 1.5 0l-.2-.3M66.5 157.6a.67 .67 0 0 1 .7-.8 .67 .67 0 0 1 .6 .8 .78 .78 0 0 1-1.3 0M66.5 156.7a.67 .67 0 0 1 .7-.8 .67 .67 0 0 1 .6 .8 .78 .78 0 0 1-1.3 0M67 158a.65 .65 0 0 0 .9-.7 .65 .65 0 0 0-1.1-.4 .56 .56 0 0 0-.4 .7 .56 .56 0 0 0 .6 .4M67.4 156.8a.65 .65 0 0 1-1-.7 .65 .65 0 0 1 1.1-.3l.2 .1a.53 .53 0 0 1 .2 .6 .53 .53 0 0 1-.5 .3M69.2 149.3v1M69.2 151.3h-2.2M73.5 152.7a.5 .5 0 0 1-.6-.4 .5 .5 0 0 1 .5-.6l.6 .1M73.5 152.9l.6-.1 .2-.2M73.6 153h.1a.65 .65 0 0 0 .8-.8 .9 .9 0 0 0-1.1-.3 .9 .9 0 0 0-.5 .9 .97 .97 0 0 0 1.6-.1 .87 .87 0 0 0-1-.5 .87 .87 0 0 0-.6 .9 .97 .97 0 0 0 1.6-.1 .87 .87 0 0 0-1-.6 .87 .87 0 0 0-.6 1 .93 .93 0 0 0 .9 .4 .93 .93 0 0 0 .7-.6M73.9 152.9h.2a.49 .49 0 0 0 .4-.4 .49 .49 0 0 0-.2-.5 .89 .89 0 0 0-1-.1 .89 .89 0 0 0-.4 .9 .95 .95 0 0 0 1.6-.1 .87 .87 0 0 0-1-.6 .87 .87 0 0 0-.6 1 .95 .95 0 0 0 1.6-.2 .87 .87 0 0 0-1-.5 .87 .87 0 0 0-.6 .9 .95 .95 0 0 0 1.6-.1 .93 .93 0 0 0-.9-.5 .93 .93 0 0 0-.8 .6M73.9 152.9a.71 .71 0 0 0 .7-.8 1.3 1.3 0 0 0-1.9 0l.1 .4 .3 .3"/>
<path d="M74 152.9a.6 .6 0 0 0-.8 0 .6 .6 0 0 0 0 .8l.3 .2M74.2 152.8a.48 .48 0 0 0 .3-.4 .48 .48 0 0 0-.2-.4 .89 .89 0 0 0-1-.1 .89 .89 0 0 0-.4 .9 .95 .95 0 0 0 .8 .4 .95 .95 0 0 0 .8-.5 .87 .87 0 0 0-1-.6 .87 .87 0 0 0-.6 1 .95 .95 0 0 0 .8 .4 .95 .95 0 0 0 .8-.6 .87 .87 0 0 0-1-.5 .87 .87 0 0 0-.6 .9 .95 .95 0 0 0 .8 .5 .95 .95 0 0 0 .8-.6l-.3-.5M75.3 154.1h2.2M75.3 154.9h2.2M75.3 153.2h2.2M75.3 155.8h2.2M75.3 152.4h2.2M75.3 156.6h2.2M75.3 151.6h2.2M75.3 157.4h2.2M75.3 150.9h2.2M75.3 158h2.2"/>
<path d="M75.3 150.4h2.2M75.3 158.6h2.2M75.3 149.9h2.2M75.3 159h2.2M75.3 159.3h2.2M75.3 149.6h2.2M75.3 159.5h2.2M75.3 149.5h2.2M75.3 158.5h2.2M75.3 150.3h2.2M75.3 157.3h2.2M75.3 156.5h2.2"/>
<path d="M75.3 155.7h2.2M75.3 152.3h2.2M75.3 153.1h2.2M75.3 154h2.2M77.5 154.3h-2.2M77.5 155.2h-2.2M77.5 153.4h-2.2M77.5 156h-2.2M77.5 152.6h-2.2M77.5 156.8h-2.2M77.5 151.8h-2.2M77.5 157.5h-2.2"/>
<path d="M77.5 151.1h-2.2M77.5 158.2h-2.2M77.5 150.5h-2.2M77.5 158.7h-2.2M77.5 150h-2.2M77.5 159.1h-2.2M77.5 149.7h-2.2M77.5 159.4h-2.2M77.5 149.5h-2.2M77.5 159.5h-2.2M77.5 149.4h-2.2M77.5 159.2h-2.2"/>
<path d="M77.5 149.8h-2.2M77.5 158.9h-2.2M77.5 150.2h-2.2M77.5 150.7h-2.2M77.5 158.4h-2.2M77.5 151.4h-2.2M77.5 157.8h-2.2M77.5 152.1h-2.2M77.5 157.1h-2.2M77.5 152.9h-2.2M77.5 156.3h-2.2M77.5 155.5h-2.2"/>
<path d="M77.5 153.8h-2.2M77.5 154.6h-2.2M28.6 178.6l.4-.3 .1-.5M29.1 169.5l-.1-.5-.4-.3M32.7 177.8l.1 .5 .4 .3M33.2 168.7l-.4 .3-.1 .5"/>
</g>
<path d="M83 149.4h1.9M38.4 169.9h1.9M38.4 179.1h1.9M38.4 178.1h1.9M40.3 168.2h-1.9M40.3 177.4h-1.9M40.3 169.1h-1.9M67.8 160.8h-1.9" fill="none" stroke="#000" stroke-width=".2" stroke-dasharray="1.3 .6" stroke-dashoffset="1"/>
<g fill="none" stroke="#000" stroke-width=".2" stroke-dasharray="1.3 .6" stroke-dashoffset=".6">
<path d="M66.4 156.3v1.2M66.4 157.5v1.1M66.4 157.4v1.1M67.9 158.5v-1.1M67.9 157.5v-1.2M67.9 158.6v-1.1M72.2 156h-1.3M73 153.8l.6 .2h.5M73 153.8l.7 .3 .4-.1M74.3 152.2a.59 .59 0 0 0-.8-.3 .59 .59 0 0 0-.3 .8l.5 .2a.42 .42 0 0 0 .6-.4 .42 .42 0 0 0-.6-.4 .55 .55 0 0 0-.6 .7 .55 .55 0 0 0 .8 .4l.3-.3a.55 .55 0 0 0-.7-.5 .55 .55 0 0 0-.3 .9l.5 .1a.42 .42 0 0 0 .6-.3 .42 .42 0 0 0-.6-.4 .55 .55 0 0 0-.6 .7 .55 .55 0 0 0 .8 .3l.4-.4M75.3 146.4h7.7M87.4 150.1v-1.3"/>
<path d="M30.7 175.1h7.7M38.4 172.1h-7.7"/>
</g>
<path d="M65.4 157.6h3.8M66.5 158.3v.2a.81 .81 0 0 0 1.4 0 .84 .84 0 0 0-1.4-.2M67 158.1l.4 .1a.44 .44 0 0 1 .5 .5 .44 .44 0 0 1-.7 .3h-.2a.44 .44 0 0 1-.6-.4 .44 .44 0 0 1 .6-.5M67.4 156.6h-.5a.44 .44 0 0 0-.5 .5 .44 .44 0 0 0 .7 .3h.2a.44 .44 0 0 0 .6-.4 .44 .44 0 0 0-.5-.4M72.1 156h5.5M77.6 153h-5.5M77.6 154.9h-5.5M77.6 152.9h-5.5M83 149.4v-1.3" fill="none" stroke="#000" stroke-width=".2" stroke-dasharray="1.3 .6" stroke-dashoffset=".7"/>
<path d="M66.6 157.2a.67 .67 0 0 0 1.1 0l-.1-.3M72.8 152.6a.98 .98 0 0 0 1.5 .5M72.8 152.8a.98 .98 0 0 0 1.5 .6" fill="none" stroke="#000" stroke-width=".2" stroke-dasharray="1.3 .6" stroke-dashoffset=".9"/>
<path d="M65.4 157.6h6.7M73.1 153a.66 .66 0 0 0 .5 .5 .66 .66 0 0 0 .7-.4 .59 .59 0 0 0-.8-.3 .59 .59 0 0 0-.3 .8l.5 .2 .4-.1M83 148.1v-2.7" fill="none" stroke="#000" stroke-width=".2" stroke-dasharray="1.3 .6" stroke-dashoffset=".2"/>
<g font-size="8.5">
<text x="51.1" y="68.2">A</text>
<text x="38.8" y="102.2">B</text>
<text x="202.2" y="198.3">A</text>
<text x="220.8" y="198.1">Main1</text>
</g>
<text font-size="5.1" x="204.2" y="185.4">-</text>
<g font-size="4.7">
<text x="12.3" y="21.3">17</text>
<text x="25.5" y="21.3">1</text>
<text x="55" y="21.3">2</text>
<text x="67.4" y="21.3">3</text>
<text x="77.6" y="21.3">7</text>
<text x="89.8" y="21.3">8</text>
<text x="107" y="21.3">3</text>
<text x="120" y="21.3">10</text>
<text x="131.2" y="21.3">19</text>
<text x="11.5" y="139.1">14</text>
<text x="23.1" y="139.1">13</text>
<text x="42" y="139.1">12</text>
<text x="58.8" y="139.1">4</text>
<text x="74.5" y="139.1">10</text>
<text x="88.2" y="139.1">6</text>
<text x="106.1" y="139.1">18</text>
<text x="131.2" y="139.1">15</text>
<text x="105.4" y="152.9">11</text>
<text x="53.3" y="156.5">20</text>
<text x="66.8" y="179.8">SCALE 1 : 2</text>
<text x="69.8" y="175.3">DETAIL B</text>
<text x="215.7" y="174.7">MSU M.&amp; I.E. DEPT.</text>
<text x="215.7" y="185.4">Robot Asembly</text>
<text x="18.4" y="197.9">SCALE 1 : 2</text>
<text x="21" y="193.3">DETAIL A</text>
<text x="261.8" y="197.1">1</text>
</g>
<g font-size="3.5">
<text x="147.4" y="10.9">ITEM NO.</text>
<text x="179.7" y="10.9">PART NUMBER</text>
<text x="220.6" y="10.9">DESCRIPTION</text>
<text x="255.4" y="10.9">QTY.</text>
<text x="153.9" y="14.4">1</text>
<text x="168.4" y="14.4">Frame Assembly</text>
<text x="227.5" y="14.4">FRA1</text>
<text x="258.2" y="14.4">1</text>
<text x="153.9" y="18.6">2</text>
<text x="153.9" y="23.1">3</text>
<text x="168.4" y="18.6">Roller Assembly</text>
<text x="168.4" y="23.1">Roller Bracket</text>
<text x="228.3" y="18.6">RA1</text>
<text x="228.6" y="23.1">RB1</text>
<text x="258.2" y="18.6">1</text>
<text x="258.2" y="23.1">2</text>
<text x="153.9" y="26.9">4</text>
<text x="168.4" y="26.9">Armor Plate</text>
<text x="228.3" y="26.9">AP2</text>
<text x="258.2" y="26.9">1</text>
<text x="153.9" y="30.5">5</text>
<text x="153.9" y="34">6</text>
<text x="168.4" y="30.5">Armor Plate(Not Shown)</text>
<text x="168.4" y="34">Gearbox Assembly</text>
<text x="226.8" y="34">GBA1</text>
<text x="228.3" y="30.5">AP1</text>
<text x="258.2" y="30.5">1</text>
<text x="258.2" y="34">2</text>
<text x="153.9" y="38.2">7</text>
<text x="168.4" y="38.2">Motor Mount</text>
<text x="220" y="41.7">1,621 RPM HD</text>
<text x="227.5" y="38.2">MM1</text>
<text x="258.2" y="38.2">1</text>
<text x="153.9" y="45.2">8</text>
<text x="168.4" y="45.2">Motor</text>
<text x="215.6" y="45.2">Premium Planetary</text>
<text x="258.2" y="45.2">1</text>
<text x="153.9" y="53">9</text>
<text x="168.4" y="53">Electronic Mounting Plate Foam</text>
<text x="221.7" y="48.8">Gear Motor</text>
<text x="228.2" y="53">MF1</text>
<text x="258.2" y="53">1</text>
<text x="153" y="57.2">10</text>
<text x="168.4" y="57.2">Electrical Mounting</text>
<text x="226.8" y="57.2">EMA1</text>
<text x="258.2" y="57.2">1</text>
<text x="153" y="63.1">11</text>
<text x="168.4" y="63.1">6832K44</text>
<text x="217" y="61.3">48 Pitch, 36 Tooth Gear</text>
<text x="222.3" y="64.9">with Set Screw</text>
<text x="258.2" y="63.1">2</text>
<text x="153" y="70.2">12</text>
<text x="168.4" y="70.2">1434K6</text>
<text x="220" y="68.4">1/2&quot; Mounted</text>
<text x="220.1" y="71.9">Roller Bearing</text>
<text x="258.2" y="70.2">4</text>
<text x="219.1" y="76.4">Colson Series 2</text>
<text x="153" y="79.9">13</text>
<text x="168.4" y="79.9">Wheel Hub</text>
<text x="218.6" y="79.9">Hub, 1/2&quot; Plane</text>
<text x="227.8" y="83.5">Bore</text>
<text x="258.2" y="79.9">4</text>
<text x="153" y="89.3">14</text>
<text x="168.4" y="89.3">Wheel</text>
<text x="215.7" y="87.6">Colson Wheel 5in x</text>
<text x="258.2" y="89.3">4</text>
<text x="153" y="94.9">15</text>
<text x="168.4" y="94.9">Axle Cole</text>
<text x="226" y="91.1">1-1/4in</text>
<text x="228.3" y="94.9">AR1</text>
<text x="258.2" y="94.9">2</text>
<text x="153" y="98.5">17</text>
<text x="168.4" y="98.5">Axle2 Cole</text>
<text x="216.9" y="102">AT: Tenergy NiMH</text>
<text x="228.5" y="98.5">AF1</text>
<text x="258.2" y="98.5">2</text>
<text x="153" y="107.3">18</text>
<text x="168.4" y="107.3">Battery Pack</text>
<text x="220" y="105.5">12V 4200mAh</text>
<text x="258.2" y="107.3">1</text>
<text x="219.3" y="109">Rechargeable</text>
<text x="220.9" y="112.6">Battery Pack</text>
<text x="153" y="118.5">19</text>
<text x="168.4" y="118.5">1375K56</text>
<text x="220.5" y="116.8">42 Tooth MXL</text>
<text x="258.2" y="118.5">2</text>
<text x="217.3" y="120.3">Timing Belt Pulley</text>
<text x="220.5" y="124.5">24 Tooth MXL</text>
<text x="153" y="126.2">20</text>
<text x="168.4" y="126.2">1254N21</text>
<text x="217.3" y="128">Timing Belt Pulley</text>
<text x="258.2" y="126.2">1</text>
<text x="153" y="137.5">20</text>
<text x="168.4" y="137.5">6383K213</text>
<text x="220.3" y="137.5">Diameter Ball</text>
<text x="223.6" y="134">1/4&quot; Shaft</text>
<text x="258.2" y="137.5">2</text>
<text x="225.2" y="141">Bearing</text>
<text x="223.6" y="148.7">1/4&quot; Shaft</text>
<text x="153" y="152.3">21</text>
<text x="168.4" y="152.3">6383K213</text>
<text x="220.3" y="152.3">Diameter Ball</text>
<text x="225.2" y="155.8">Bearing</text>
<text x="258.2" y="152.3">2</text>
<text x="216.6" y="161.7">42 tooth, 1/4&quot;belt,</text>
<text x="153" y="163.5">22</text>
<text x="168.4" y="163.5">1375K45</text>
<text x="225.1" y="165.3">.5&quot; shaft</text>
<text x="258.2" y="163.5">1</text>
</g>
<g font-size="3.4">
<text x="200.8" y="180.5">TITLE:</text>
<text x="202" y="190.8">SIZE</text>
<text x="210.8" y="190.9">DWG. NO.</text>
<text x="259.8" y="191">REV</text>
<text x="202.1" y="204.4">SCALE: 1:8</text>
<text x="221" y="204.5">WEIGHT:</text>
<text x="247.8" y="204.4">SHEET 1 OF 1</text>
</g>
<g font-size="3.2">
<text x="158.8" y="200.4">-</text>
<text x="44.2" y="210.4">5</text>
<text x="94.6" y="210.3">4</text>
<text x="143.1" y="210.4">3</text>
<text x="193.2" y="210.3">2</text>
<text x="245.4" y="210.6">1</text>
</g>
<text font-size="3" x="14" y="213.5">SOLIDWORKS Educational Product. For Instructional Use Only.</text>
<g font-size="2.5">
<text x="178" y="178.2">KF</text>
<text x="194.1" y="177.8">-</text>
</g>
<text font-size="2.4" x="123.6" y="170.8">UNLESS OTHERWISE SPECIFIED:</text>
<g font-size="2.2">
<text x="122.5" y="173.7">DIMENSIONS ARE IN INCHES</text>
<text x="178.8" y="171.8">NAME</text>
<text x="190.6" y="172.5">DATE</text>
<text x="122.5" y="176.4">TOLERANCES:</text>
<text x="122.5" y="179">FRACTIONAL</text>
<text x="137.8" y="179">1/16&quot;</text>
<text x="157.8" y="177.8">DRAWN</text>
<text x="122.5" y="184.3">TWO PLACE DECIMAL</text>
<text x="122.5" y="181.7">ANGULAR: MACH</text>
<text x="143.6" y="181.7">5 BEND</text>
<text x="149.5" y="184.3">0.03&quot;</text>
<text x="154.4" y="181.7">1</text>
<text x="157.5" y="182.5">CHECKED</text>
<text x="122.5" y="187">THREE PLACE DECIMAL</text>
<text x="149.4" y="187">0.005&quot;</text>
<text x="157.6" y="187.2">ENG APPR.</text>
<text x="122.6" y="197">COMMENTS:</text>
<text x="157.4" y="192.2">MFG APPR.</text>
</g>
<g font-size="2.1">
<text x="105.8" y="204.5">NEXT ASSY</text>
<text x="126.4" y="204.3">DO NOT SCALE DRAWING</text>
</g>
<g font-size="2">
<text x="59.8" y="189.2">THE INFORMATION CONTAINED IN THIS</text>
<text x="59.8" y="191.7">DRAWING IS THE SOLE PROPERTY OF</text>
<text x="62.8" y="186.5">PROPRIETARY AND CONFIDENTIAL</text>
<text x="122.5" y="190.4">INTERPRET GEOMETRIC</text>
<text x="59.8" y="194.2">&lt;INSERT COMPANY NAME HERE&gt;. ANY</text>
<text x="59.8" y="196.8">REPRODUCTION IN PART OR AS A WHOLE</text>
<text x="122.5" y="192.9">TOLERANCING PER:</text>
<text x="157.7" y="197">MATERIAL</text>
<text x="59.8" y="199.3">WITHOUT THE WRITTEN PERMISSION OF</text>
<text x="59.8" y="201.8">&lt;INSERT COMPANY NAME HERE&gt; IS</text>
<text x="59.8" y="204.3">PROHIBITED.</text>
</g>
</svg>
